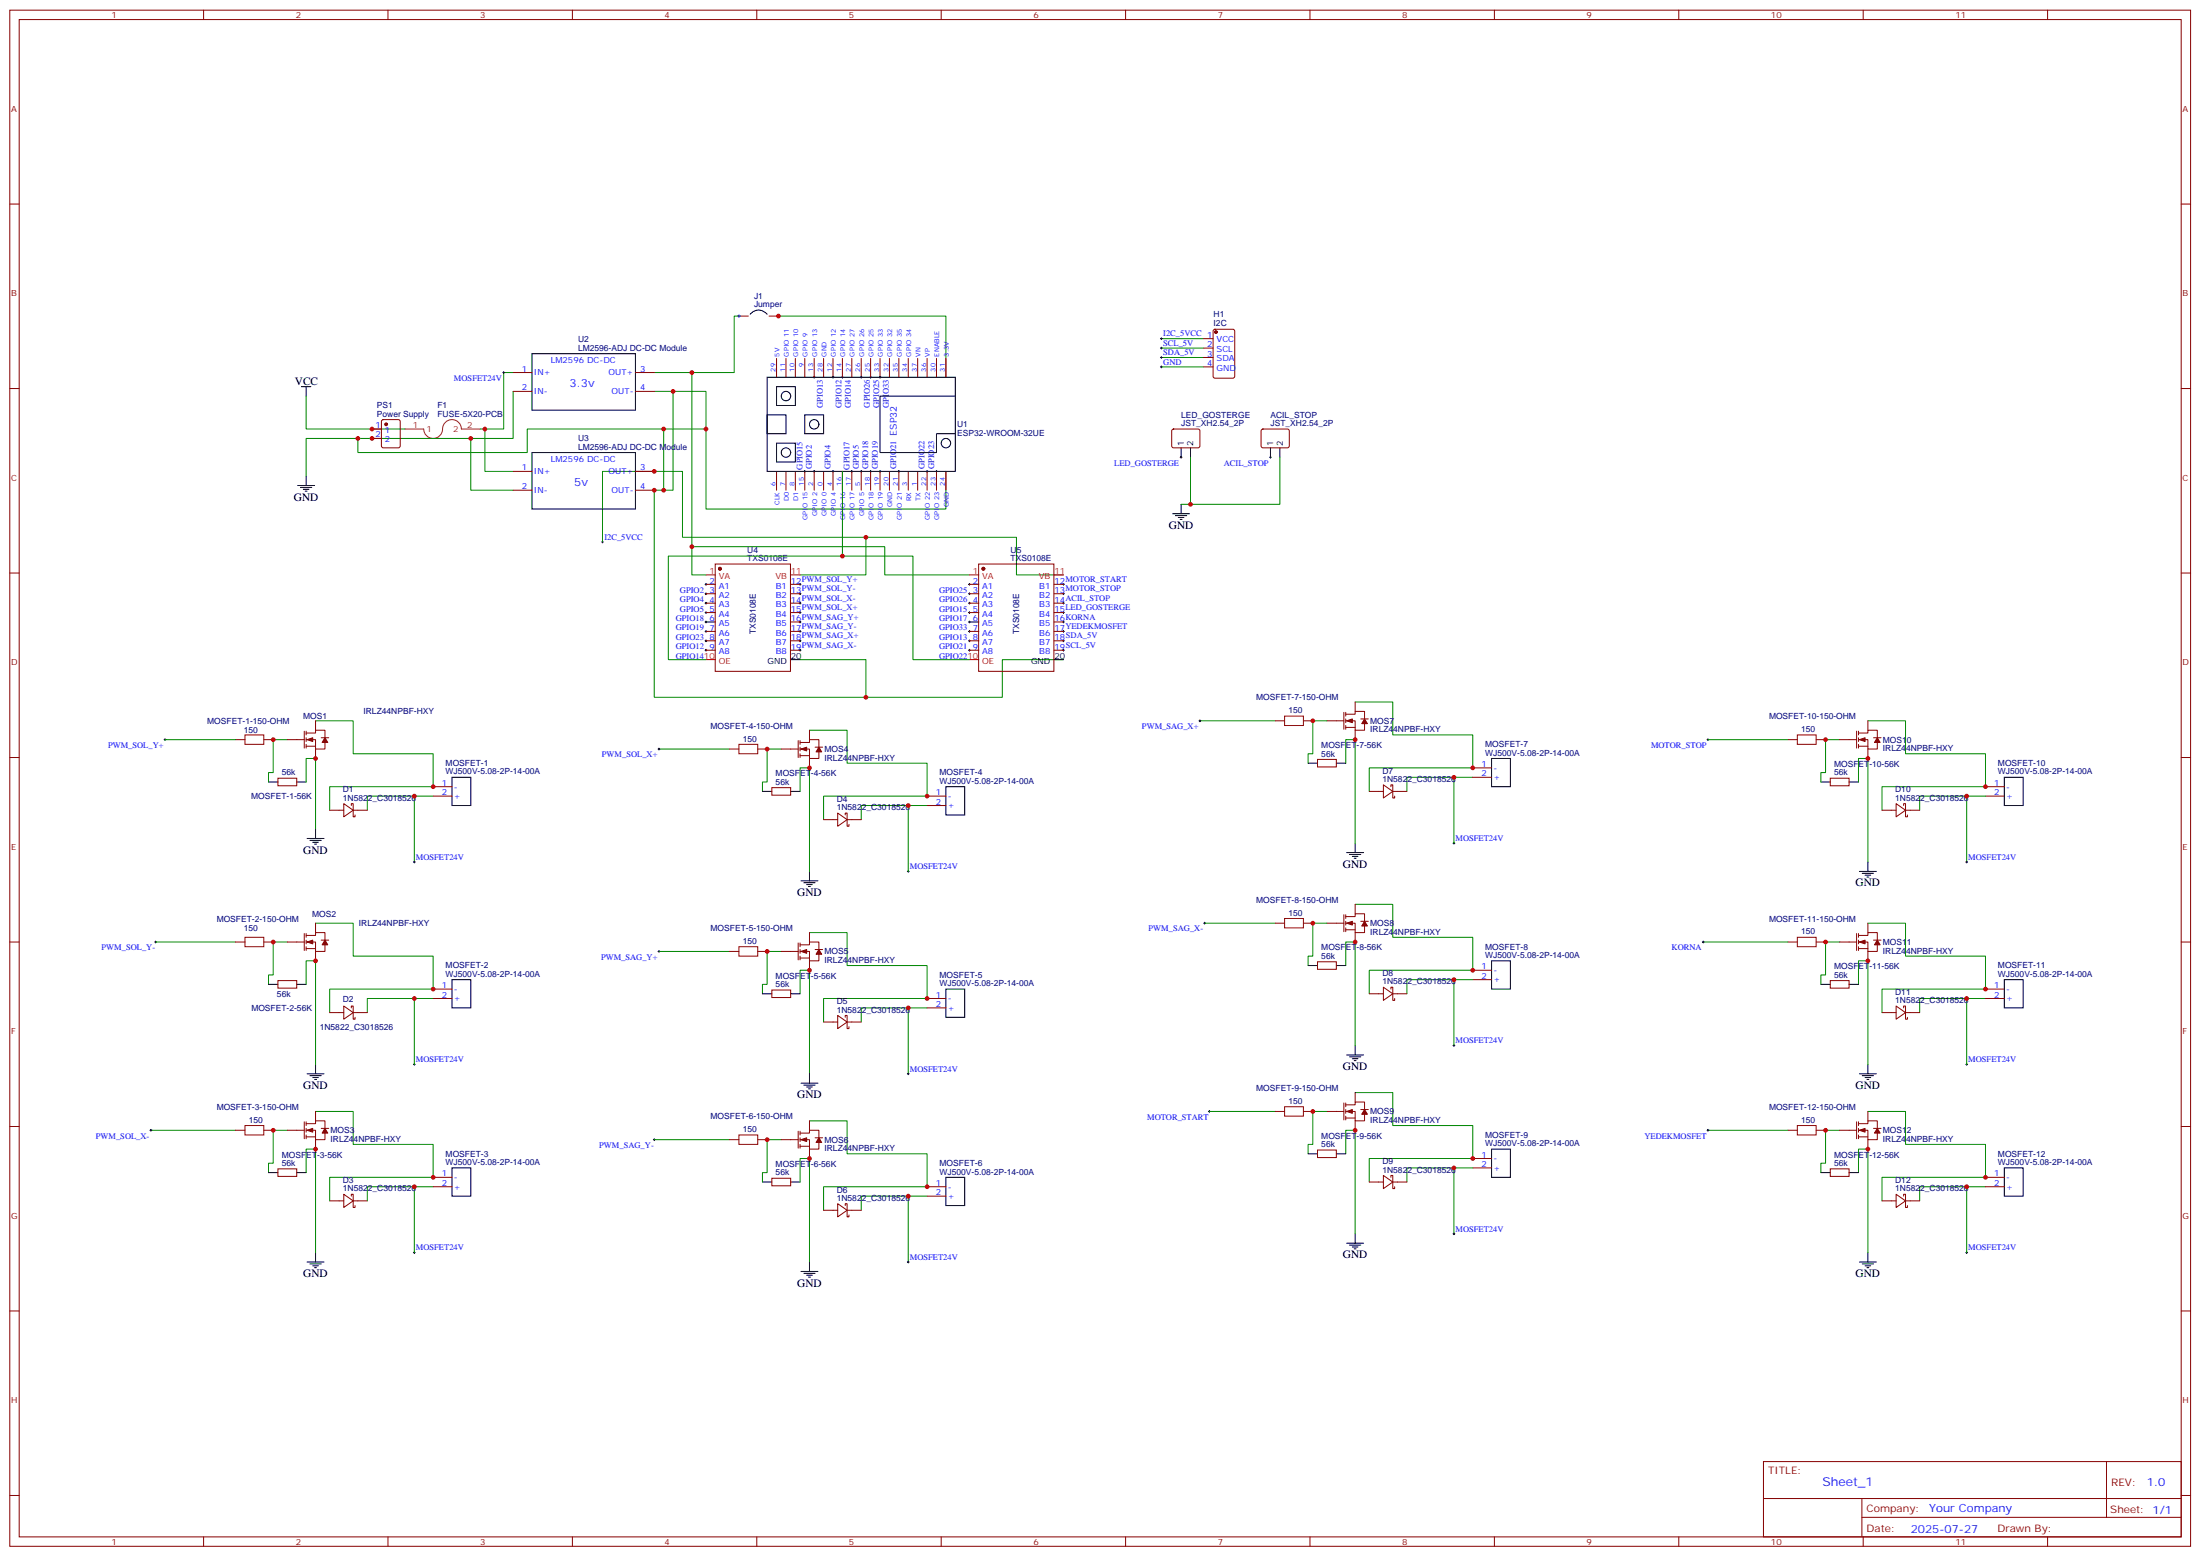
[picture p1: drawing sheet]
<svg xmlns="http://www.w3.org/2000/svg" width="825mm" height="583mm" viewBox="0 0 825 583" stroke-linecap="round" stroke-linejoin="round" font-family="sans-serif">
<g fill="none" stroke="#870000" stroke-width=".37">
<path d="M3.7 3.8h817.7v575.7h-817.7zM7.2 7.3h810.7v568.7h-810.7zM76.3 3.8v3.5M145.5 3.8v3.5M214.6 3.8v3.5M283.8 3.8v3.5M352.9 3.8v3.5M422.1 3.8v3.5M491.2 3.8v3.5M560.4 3.8v3.5M629.5 3.8v3.5M698.6 3.8v3.5"/>
<path d="M767.8 3.8v3.5M3.7 76.5h3.5M817.9 76.5h3.5M277.1 118.5h3.5M288.4 118.5h3.5M192.4 139.6h7.1M238.3 139.6h7M291.2 134.3v7.1M294.7 134.3v7.1M298.2 134.3v7.1M301.8 134.3v7.1M305.3 134.3v7.1"/>
<path d="M308.8 134.3v7.1M312.3 134.3v7.1M315.9 134.3v7.1M319.4 134.3v7.1M322.9 134.3v7.1M326.5 134.3v7.1M330 134.3v7.1M333.5 134.3v7.1M337 134.3v7.1M340.6 134.3v7.1M344.1 134.3v7.1M347.6 134.3v7.1"/>
<path d="M351.2 134.3v7.1M354.7 134.3v7.1M451.3 126.9h3.6M451.3 130.5h3.6M451.3 134h3.6M451.3 137.5h3.6M455.1 123.6l.5-.2h6.7l.6 .4 .1 17.2-.5 .7h-6.9l-.7-.4v-17.2zM3.7 145.6h3.5M143.3 157.5l.4-.2h5.7l.6 .4 .1 9.4-.5 .7-5.9 .1-.6-.5-.1-9.4zM192.4 146.7h7.1M238.3 146.7h7M817.9 145.6h3.5"/>
<path d="M139.5 160.8h3.5M139.5 164.3h3.5M192.4 176.7h7.1M238.3 176.7h7M291.2 176.7v7M294.7 176.7v7M298.2 176.7v7M301.8 176.7v7M305.3 176.7v7M308.8 176.7v7M312.3 176.7v7M315.9 176.7v7"/>
<path d="M319.4 176.7v7M322.9 176.7v7M326.5 176.7v7M330 176.7v7M333.5 176.7v7M337 176.7v7M340.6 176.7v7M344.1 176.7v7M347.6 176.7v7M351.2 176.7v7M354.7 176.7v7M439.6 161l.5-.2 9.4 .1 .4 .6v5.9l-.7 .5-9.4-.1-.5-.7v-5.6z"/>
<path d="M473.1 161l.5-.2 9.4 .1 .4 .6v5.9l-.7 .5-9.4-.1-.4-.7v-5.6zM192.4 183.7h7.1M238.3 183.7h7M3.7 214.8h3.5M264.7 219h3.6M268.2 211.4h28.2v40.2h-28.2zM296.5 219h3.5M363.5 219h3.5M367 211.4h28.2v40.2h-28.2zM395.3 219h3.5M817.9 214.8h3.5M264.7 222.5h3.6"/>
<path d="M264.7 226.1h3.6M264.7 229.6h3.6M264.7 236.6h3.6M296.5 222.5h3.5M296.5 226.1h3.5M296.5 229.6h3.5M296.5 233.1h3.5M296.5 236.6h3.5M363.5 222.5h3.5M363.5 226.1h3.5M363.5 229.6h3.5M363.5 236.6h3.5"/>
<path d="M395.3 222.5h3.5M395.3 226.1h3.5M395.3 229.6h3.5M395.3 233.1h3.5M395.3 236.6h3.5M264.7 240.2h3.6M264.7 243.7h3.6M296.5 240.2h3.5M296.5 243.7h3.5M363.5 240.2h3.5M363.5 243.7h3.5M395.3 240.2h3.5"/>
<path d="M395.3 243.7h3.5M88.3 277.2h3.6M98.9 277.2h3.5M107.7 277.2h6.4M114.1 274v6.4M114.8 277.2h3.5v3.5h3.5v-2.4M114.8 274.7h3.5v-1h3.5v2.8M114.8 274v1.4M114.8 276.5v1.4M114.8 279v1.4M114.8 279.7h3.5M118.3 270.2v3.5"/>
<path d="M120.4 276.5h2.9M299.3 277.6v6.3M300 278.3h3.5v-1.1h3.6v2.8M300 277.6v1.4M303.5 273.7v3.5M478.2 270.2h3.5M488.7 270.2h3.6M497.6 270.2h6.3M503.9 267v6.3M504.6 270.2h3.5v3.5h3.6v-2.5M504.6 267.7h3.5v-1.1h3.6v2.9M504.6 267v1.4"/>
<path d="M504.6 269.5v1.4M504.6 271.9v1.4M504.6 272.6h3.5M508.1 263.1v3.5M508.1 273.7v3.5M510.3 269.5h2.8M670.4 277.2h3.5M681 277.2h3.5M689.8 277.2h6.4M696.2 274v6.4M696.9 277.2h3.5v3.5h3.5v-2.4M696.9 274.7h3.5v-1h3.5v2.8"/>
<path d="M696.9 279.7h3.5M696.9 274v1.4M696.9 276.5v1.4M696.9 279v1.4M700.4 270.2v3.5M702.5 276.5h2.8M3.7 283.9h3.5M104.2 291.7h7.1v2.8h-7.1zM118.3 280.7v3.6M162.4 294.9h7.1M162.4 298.4h7.1M273.5 280.7h3.6"/>
<path d="M284.1 280.7h3.6M289.4 295.2h7.1v2.8h-7.1zM292.9 280.7h6.4M300 280.7h3.5v3.6h3.6v-2.5M300 280v1.4M300 282.5v1.4M300 283.2h3.5M303.5 284.3v3.5M305.6 280h2.9M347.6 298.4h7.1M494 284.6h7.1v2.8h-7.1zM513.4 296.6h5.3"/>
<path d="M518.7 294.1l3.6 2.5-3.6 2.5zM521.5 294.9v-.8h.8v5h.7v-.7M522.3 296.6h5.2M552.2 287.8h7.1M552.2 291.3h7.1M686.3 291.7h7v2.8h-7zM700.4 280.7v3.6M744.5 294.9h7.1M744.5 298.4h7.1M817.9 283.9h3.5M123.6 303.7h5.3M128.9 301.2l3.5 2.5-3.5 2.4z"/>
<path d="M131.7 301.9v-.7h.7v4.9h.7v-.7M132.4 303.7h5.3M308.8 307.2h5.3M314.1 304.7l3.5 2.5-3.5 2.5zM316.9 305.4v-.7h.7v5h.7v-.7M317.6 307.2h5.3M347.6 301.9h7.1M705.7 303.7h5.3M711 301.2l3.5 2.5-3.5 2.4zM713.8 301.9v-.7h.7v4.9h.7v-.7M714.5 303.7h5.3M508.1 338.9v3.6"/>
<path d="M3.7 353.1h3.5M88.3 353.1h3.6M98.9 353.1h3.5M107.7 353.1h6.4M114.1 349.9v6.3M114.8 353.1h3.5v3.5h3.5v-2.5M114.8 350.6h3.5v-1.1h3.5v2.9M114.8 349.9v1.4M114.8 352.4v1.4M114.8 354.8v1.4M114.8 355.5h3.5M118.3 346v3.5"/>
<path d="M118.3 356.6v3.5M120.4 352.4h2.9M273.5 356.6h3.6M284.1 356.6h3.6M292.9 356.6h6.4M299.3 353.4v6.4M300 356.6h3.5v3.5h3.6v-2.5M300 354.1h3.5v-1h3.6v2.8M300 353.4v1.4M300 355.9v1.4M300 358.4v1.4M300 359.1h3.5"/>
<path d="M303.5 349.5v3.6M305.6 355.9h2.9M478.2 346h3.5M488.7 346h3.6M497.6 346h6.3M503.9 342.8v6.4M504.6 346h3.5v3.5h3.6v-2.4M504.6 343.5h3.5v-1h3.6v2.8M504.6 342.8v1.4M504.6 345.3v1.4M504.6 347.8v1.4M504.6 348.5h3.5"/>
<path d="M508.1 349.5v3.6M510.3 345.3h2.8M670.4 353.1h3.5M681 353.1h3.5M689.8 353.1h6.4M696.2 349.9v6.3M696.9 353.1h3.5v3.5h3.5v-2.5M696.9 350.6h3.5v-1.1h3.5v2.9M696.9 355.5h3.5M696.9 349.9v1.4M696.9 352.4v1.4M696.9 354.8v1.4"/>
<path d="M700.4 346v3.5M700.4 356.6v3.5M702.5 352.4h2.8M817.9 353.1h3.5M104.2 367.5h7.1v2.8h-7.1zM123.6 379.5h5.3M128.9 377l3.5 2.5-3.5 2.5zM131.7 377.8v-.8h.7v5h.7v-.7M132.4 379.5h5.3M162.4 370.7h7.1M162.4 374.2h7.1M289.4 371.1h7.1v2.8h-7.1z"/>
<path d="M303.5 360.1v3.5M347.6 374.2h7.1M347.6 377.8h7.1M494 360.5h7.1v2.8h-7.1zM513.4 372.5h5.3M518.7 370l3.6 2.5-3.6 2.4zM521.5 370.7v-.7h.8v4.9h.7v-.7M522.3 372.5h5.2M552.2 363.6h7.1M552.2 367.2h7.1M686.3 367.5h7v2.8h-7zM705.7 379.5h5.3"/>
<path d="M711 377l3.5 2.5-3.5 2.5zM713.8 377.8v-.8h.7v5h.7v-.7M714.5 379.5h5.3M744.5 370.7h7.1M744.5 374.2h7.1M308.8 383h5.3M314.1 380.6l3.5 2.4-3.5 2.5zM316.9 381.3v-.7h.7v4.9h.7v-.7M317.6 383h5.3M118.3 416.6v3.5M478.2 416.6h3.5M488.7 416.6h3.6"/>
<path d="M497.6 416.6h6.3M503.9 413.4v6.3M504.6 416.6h3.5v3.5h3.6v-2.5M504.6 414.1h3.5v-1.1h3.6v2.9M504.6 413.4v1.4M504.6 415.9v1.4M504.6 418.3v1.4M504.6 419h3.5M508.1 409.5v3.5M510.3 415.9h2.8M700.4 416.6v3.5M3.7 422.2h3.5"/>
<path d="M88.3 423.6h3.6M98.9 423.6h3.5M104.2 438.1h7.1v2.8h-7.1zM107.7 423.6h6.4M114.1 420.4v6.4M114.8 423.6h3.5v3.5h3.5v-2.4M114.8 421.1h3.5v-1h3.5v2.8M114.8 420.4v1.5M114.8 422.9v1.4M114.8 425.4v1.4M114.8 426.1h3.5M118.3 427.1v3.6"/>
<path d="M120.4 422.9h2.9M273.5 427.1h3.6M284.1 427.1h3.6M292.9 427.1h6.4M299.3 424v6.3M300 427.1h3.5v3.6h3.6v-2.5M300 424.7h3.5v-1.1h3.6v2.8M300 424v1.4M300 426.4v1.4M300 428.9v1.4M300 429.6h3.5M303.5 420.1v3.5"/>
<path d="M303.5 430.7v3.5M305.6 426.4h2.9M494 431h7.1v2.8h-7.1zM508.1 420.1v3.5M552.2 434.2h7.1M552.2 437.7h7.1M670.4 423.6h3.5M681 423.6h3.5M686.3 438.1h7v2.8h-7zM689.8 423.6h6.4M696.2 420.4v6.4M696.9 423.6h3.5v3.5h3.5v-2.4"/>
<path d="M696.9 421.1h3.5v-1h3.5v2.8M696.9 426.1h3.5M696.9 420.4v1.5M696.9 422.9v1.4M696.9 425.4v1.4M700.4 427.1v3.6M702.5 422.9h2.8M817.9 422.2h3.5M123.6 450.1h5.3M128.9 447.6l3.5 2.5-3.5 2.4zM131.7 448.3v-.7h.7v4.9h.7v-.7M132.4 450.1h5.3"/>
<path d="M162.4 441.3h7.1M162.4 444.8h7.1M289.4 441.6h7.1v2.8h-7.1zM308.8 453.6h5.3M314.1 451.1l3.5 2.5-3.5 2.5zM316.9 451.8v-.7h.7v5h.7v-.7M317.6 453.6h5.3M347.6 444.8h7.1M347.6 448.3h7.1M513.4 443h5.3M518.7 440.5l3.6 2.5-3.6 2.5zM521.5 441.3v-.8h.8v5h.7v-.7"/>
<path d="M522.3 443h5.2M705.7 450.1h5.3M711 447.6l3.5 2.5-3.5 2.4zM713.8 448.3v-.7h.7v4.9h.7v-.7M714.5 450.1h5.3M744.5 441.3h7.1M744.5 444.8h7.1M3.7 491.3h3.5M817.9 491.3h3.5M661.2 547.8h156.7v28.2h-156.7zM789.9 547.8v20.9M3.7 560.5h3.5"/>
<path d="M76.3 576v3.5M145.5 576v3.5M214.6 576v3.5M283.8 576v3.5M352.9 576v3.5M422.1 576v3.5M491.2 576v3.5M560.4 576v3.5M629.5 576v3.5M661.3 561.6h156.4M698.2 568.7h119.5M698.2 561.6v14.2"/>
<path d="M698.6 576v3.5M767.8 576v3.5M817.9 560.5h3.5"/>
</g>
<path d="M151.8 160.8h7.1a3.6 3.6 0 0 0 3.9 3.5 3.6 3.6 0 0 0 3.2-4.2 3.5 3.5 0 0 1 3.8-2.8 3.5 3.5 0 0 1 3.2 3.5h7.1" fill="none" stroke="#8c2424" stroke-width=".37"/>
<g fill="none" stroke="#008700" stroke-width=".37">
<path d="M277.1 118.5h-1.8v21.1h-15.9M291.2 118.5h63.5v22.9M192.4 139.6h-3.5v21.2h-8.8M245.3 139.6h14.1v75.9h5.3M435.5 137.5h15.8M435.5 134h15.8M435.5 130.5h15.8M435.5 126.9h15.8M114.8 148.4v12.4h37M192.4 146.7v17.6h-77.6v14.1M245.3 146.7h19.4v44.1h90v-14.1M252.4 146.7v37h-7.1v77.6h79.4v-14.1h-24.7"/>
<path d="M176.5 164.3v19.4h15.9M181.8 160.8v15.9h10.6M248.8 160.8v22.9M264.7 160.8h-67v8.8h-63.5v-5.3M315.9 176.7v31.7h-65.3v38.8h14.1M446.4 171.4v17.6h-3.5M479.9 171.4v17.6h-33.5M225.9 203.1v-26.4h30v24.7h68.8v14.1h-24.7M259.4 204.9h72.4v10.6h31.7M315.9 208.4h26.4v38.8h21.2M324.7 201.4h56.4v14.1h17.7M398.8 247.2h-23v14.1h-51.1"/>
<path d="M61.9 277.2h26.4M107.7 277.2h-5.3v12.4h-1.7v3.5M118.3 270.2h14.1v12.3h30v12.4h-38.8v8.8M303.5 273.7h14.1v12.3h30v12.4h-38.8v8.8M449.9 270.2h28.3M497.6 270.2h-5.3v12.3h-1.8v3.5M508.1 263.1h14.2v12.3h29.9v12.4h-38.8v8.8M640.4 277.2h30M689.8 277.2h-5.3v12.4h-1.7v3.5M700.4 270.2h14.1v12.3h30v12.4h-38.8v8.8M114.8 293.1v-8.8h3.5v26.4M155.4 298.4h-17.7v5.3"/>
<path d="M162.4 298.4h-7v24.7M247.1 280.7h26.4M292.9 280.7h-5.2v12.4h-1.8v3.5M300 296.6v-8.8h3.5v38.8M504.6 286v-8.8h3.5v38.8M545.2 291.3h-17.7v5.3M552.2 291.3h-7v24.7M696.9 293.1v-8.8h3.5v38.8M737.4 298.4h-17.6v5.3M744.5 298.4h-7.1v24.7M340.6 301.9h-17.7v5.3M347.6 301.9h-7v24.7"/>
<path d="M508.1 338.9h14.2v12.4h29.9v12.3h-38.8v8.9M58.3 353.1h30M107.7 353.1h-5.3v12.3h-1.7v3.5M118.3 346h14.1v12.4h30v12.3h-38.8v8.8M247.1 356.6h26.4M292.9 356.6h-5.2v12.3h-1.8v3.6M303.5 349.5h14.1v12.4h30v12.3h-38.8v8.8M451.7 346h26.5M497.6 346h-5.3v12.4h-1.8v3.5M638.7 353.1h31.7M689.8 353.1h-5.3v12.3h-1.7v3.5M700.4 346h14.1v12.4h30v12.3h-38.8v8.8"/>
<path d="M114.8 368.9v-8.8h3.5v38.8M155.4 374.2h-17.7v5.3M162.4 374.2h-7v24.7M300 372.5v-8.9h3.5v38.8M340.6 377.8h-17.7v5.2M347.6 377.8h-7v24.6M504.6 361.9v-8.8h3.5v38.8M545.2 367.2h-17.7v5.3M552.2 367.2h-7v24.7M696.9 368.9v-8.8h3.5v38.8M737.4 374.2h-17.6v5.3M744.5 374.2h-7.1v24.7"/>
<path d="M118.3 416.6h14.1v12.3h30v12.4h-38.8v8.8M453.5 416.6h24.7M497.6 416.6h-5.3v12.3h-1.8v3.5M508.1 409.5h14.2v12.4h29.9v12.3h-38.8v8.8M700.4 416.6h14.1v12.3h30v12.4h-38.8v8.8M56.6 423.6h31.7M107.7 423.6h-5.3v12.4h-1.7v3.5M114.8 439.5v-8.8h3.5v38.8M245.3 427.1h28.2M292.9 427.1h-5.2v12.4h-1.8v3.5M303.5 420.1h14.1v12.3h30v12.4h-38.8v8.8M504.6 432.4v-8.8h3.5v38.8"/>
<path d="M545.2 437.7h-17.7v5.3M552.2 437.7h-7v24.7M640.4 423.6h30M689.8 423.6h-5.3v12.4h-1.7v3.5M696.9 439.5v-8.8h3.5v38.8M155.4 444.8h-17.7v5.3M162.4 444.8h-7v24.7M300 443v-8.8h3.5v38.8M340.6 448.3h-17.7v5.3M347.6 448.3h-7v24.7M737.4 444.8h-17.6v5.3M744.5 444.8h-7.1v24.7"/>
</g>
<g fill="none" stroke="#00f" stroke-width=".37">
<circle cx="277.1" cy="118.5" r=".35"/>
<circle cx="291.9" cy="118.5" r=".35"/>
</g>
<g fill="none" stroke="#000" stroke-width=".37">
<path d="M281.3 117.8a4 4 0 0 1 6.4 0M188.5 139.6h.7M188.9 139.3v.7M199.5 132.6h38.8v21.1h-38.8zM435.1 137.5h.7M435.1 134h.7M435.1 130.5h.7M435.1 126.9h.7M435.5 126.6v.7M435.5 130.1v.7M435.5 133.6v.7M435.5 137.2v.7"/>
<path d="M113 144.9h3.6M114.8 144.9v3.5M287.7 141.4h70.5v35.3h-70.5zM287.7 155.5h7v7.1h-7zM291.2 144.9h7v7.1h-7zM301.8 155.5h7v7.1h-7zM304.9 141.4h.7M305.3 141v.7M312 141.4h.7M312.3 141v.7M315.5 141.4h.7M315.9 141v.7"/>
<path d="M322.6 141.4h.7M322.9 141v.7M326.1 141.4h.7M326.5 141v.7M329.6 141.4h.7M330 141v.7M358.2 148.4h-28.2v21.2h21.2v-7h7M114.8 178.4v3.6M199.5 169.6h38.8v21.2h-38.8zM291.2 166.1h7v7h-7zM301.4 176.7h.7M301.8 176.3v.7"/>
<path d="M304.9 176.7h.7M305.3 176.3v.7M312 176.7h.7M312.3 176.3v.7M319.1 176.7h.7M319.4 176.3v.7M322.6 176.7h.7M322.9 176.3v.7M326.1 176.7h.7M326.5 176.3v.7M329.6 176.7h.7M330 176.3v.7"/>
<path d="M336.7 176.7h.7M337 176.3v.7M347.3 176.7h.7M347.6 176.3v.7M350.8 176.7h.7M351.2 176.3v.7M442.5 171.4h.7M442.9 167.9v3.8M446.4 167.9v3.5M476 171.4h.7M476.4 167.9v3.8M479.9 167.9v3.5"/>
<path d="M111.6 182h6.4M112.7 182.7h4.2M113.7 183.4h2.2M114.4 184.1h.7M439.7 192.5h6.4M440.8 193.3h4.2M441.8 194h2.1M442.5 194.7h.7M442.9 189v3.5M225.6 203.1h.7M225.9 202.8v.7M264.4 219h.7"/>
<path d="M264.7 218.7v.7M299.6 219h.8M300 218.7v.7M363.1 219h.8M363.5 218.7v.7M398.4 219h.7M398.8 218.7v.7M264.4 236.6h.7M264.4 233.1h3.9M264.4 229.6h.7M264.4 226.1h.7M264.4 222.5h.7"/>
<path d="M264.7 222.2v.7M264.7 225.7v.7M264.7 229.2v.7M264.7 232.8v.7M264.7 236.3v.7M264.7 239.8v.7M299.6 236.6h.8M299.6 233.1h.8M299.6 229.6h.8M299.6 226.1h.8M299.6 222.5h.8M300 222.2v.7"/>
<path d="M300 225.7v.7M300 229.2v.7M300 232.8v.7M300 236.3v.7M300 239.8v.7M363.1 236.6h.8M363.1 233.1h3.9M363.1 229.6h.8M363.1 226.1h.8M363.1 222.5h.8M363.5 222.2v.7M363.5 225.7v.7"/>
<path d="M363.5 229.2v.7M363.5 232.8v.7M363.5 236.3v.7M363.5 239.8v.7M398.4 236.6h.7M398.4 233.1h.7M398.4 229.6h.7M398.4 226.1h.7M398.4 222.5h.7M398.8 222.2v.7M398.8 225.7v.7M398.8 229.2v.7"/>
<path d="M398.8 232.8v.7M398.8 236.3v.7M398.8 239.8v.7M264.4 243.7h.7M264.4 240.2h.7M264.7 243.3v.8M296.5 247.2h3.5M299.6 243.7h.8M299.6 240.2h.8M300 243.3v.8M363.1 243.7h.8M363.1 240.2h.8"/>
<path d="M363.5 243.3v.8M395.3 247.2h3.5M398.4 243.7h.7M398.4 240.2h.7M398.8 243.3v.8M61.5 277.2h.7M61.9 276.9v.7M449.6 270.2h.7M449.9 269.8v.7M640.1 277.2h.7M640.4 276.9v.7M100.7 293.1h3.5"/>
<path d="M111.3 293.1h3.5M169.5 291.3h7v10.6h-7zM246.7 280.7h.7M247.1 280.4v.7M285.9 296.6h3.5M296.5 296.6h3.5M354.7 294.9h7v10.5h-7zM490.5 286h3.5M501.1 286h3.5M559.3 284.3h7v10.6h-7zM682.8 293.1h3.5M693.3 293.1h3.6"/>
<path d="M751.6 291.3h7v10.6h-7zM115.1 314.3h6.4M116.2 315h4.2M117.3 315.7h2.1M118 316.4h.7M118.3 310.7v3.6M505 319.5h6.3M508.1 316v3.5M544.8 316h.7M545.2 315.7v.7M155 323.1h.7M155.4 322.7v.7"/>
<path d="M300.4 330.1h6.3M301.4 330.8h4.2M302.5 331.5h2.1M303.2 332.2h.7M303.5 326.6v3.5M340.2 326.6h.7M340.6 326.2v.8M506 320.3h4.3M507.1 321h2.1M507.8 321.7h.7M697.2 326.6h6.4M698.3 327.3h4.2"/>
<path d="M699.3 328h2.2M700.1 328.7h.7M700.4 323.1v3.5M737.1 323.1h.7M737.4 322.7v.7M58 353.1h.7M58.3 352.7v.7M246.7 356.6h.7M247.1 356.2v.7M451.3 346h.7M451.7 345.7v.7M638.3 353.1h.7"/>
<path d="M638.7 352.7v.7M100.7 368.9h3.5M111.3 368.9h3.5M169.5 367.2h7v10.6h-7zM285.9 372.5h3.5M296.5 372.5h3.5M354.7 370.7h7v10.6h-7zM490.5 361.9h3.5M501.1 361.9h3.5M559.3 360.1h7v10.6h-7zM682.8 368.9h3.5M693.3 368.9h3.6"/>
<path d="M751.6 367.2h7v10.6h-7zM118.3 398.9v3.5M155 398.9h.7M155.4 398.6v.7M505 395.4h6.3M506 396.1h4.3M507.1 396.8h2.1M507.8 397.5h.7M508.1 391.9v3.5M544.8 391.9h.7M545.2 391.5v.7M700.4 398.9v3.5"/>
<path d="M737.1 398.9h.7M737.4 398.6v.7M115.1 402.4h6.4M116.2 403.2h4.2M117.3 403.9h2.1M118 404.6h.7M300.4 406h6.3M301.4 406.7h4.2M302.5 407.4h2.1M303.2 408.1h.7M303.5 402.4v3.6M340.2 402.4h.7"/>
<path d="M340.6 402.1v.7M453.1 416.6h.7M453.5 416.2v.7M697.2 402.4h6.4M698.3 403.2h4.2M699.3 403.9h2.2M700.1 404.6h.7M56.2 423.6h.7M56.6 423.3v.7M100.7 439.5h3.5M111.3 439.5h3.5M169.5 437.7h7v10.6h-7z"/>
<path d="M245 427.1h.7M245.3 426.8v.7M490.5 432.4h3.5M501.1 432.4h3.5M559.3 430.7h7v10.6h-7zM640.1 423.6h.7M640.4 423.3v.7M682.8 439.5h3.5M693.3 439.5h3.6M751.6 437.7h7v10.6h-7zM285.9 443h3.5M296.5 443h3.5"/>
<path d="M354.7 441.3h7v10.5h-7zM115.1 473h6.4M116.2 473.7h4.2M117.3 474.4h2.1M118 475.1h.7M118.3 469.5v3.5M155 469.5h.7M155.4 469.1v.7M300.4 476.5h6.3M301.4 477.2h4.2M302.5 477.9h2.1M303.2 478.6h.7"/>
<path d="M303.5 473v3.5M340.2 473h.7M340.6 472.7v.7M505 465.9h6.3M506 466.7h4.3M507.1 467.4h2.1M507.8 468.1h.7M508.1 462.4v3.5M544.8 462.4h.7M545.2 462.1v.7M697.2 473h6.4M698.3 473.7h4.2"/>
<path d="M699.3 474.4h2.2M700.1 475.1h.7M700.4 469.5v3.5M737.1 469.5h.7M737.4 469.1v.7"/>
<circle cx="294.7" cy="148.4" r="1.76"/>
<circle cx="305.3" cy="159" r="1.76"/>
<circle cx="294.7" cy="169.6" r="1.76"/>
<circle cx="354.7" cy="166.1" r="1.76"/>
</g>
<g fill="#870000" stroke="#870000" stroke-width=".37">
<path d="M121.8 276.5l1.1 1.8h-2.1z"/>
<path d="M115.1 277.2l2.2-.7v1.4z"/>
<path d="M121.8 352.4l1.1 1.7h-2.1z"/>
<path d="M115.1 353.1l2.2-.7v1.4z"/>
<path d="M121.8 422.9l1.1 1.8h-2.1z"/>
<path d="M115.1 423.6l2.2-.7v1.4z"/>
<path d="M307.1 280l1 1.8h-2.1z"/>
<path d="M300.4 280.7l2.1-.7v1.4z"/>
<path d="M307.1 355.9l1 1.7h-2.1z"/>
<path d="M300.4 356.6l2.1-.7v1.4z"/>
<path d="M307.1 426.4l1 1.8h-2.1z"/>
<path d="M300.4 427.1l2.1-.7v1.4z"/>
<path d="M511.7 269.5l1 1.7h-2.1z"/>
<path d="M505 270.2l2.1-.7v1.4z"/>
<path d="M511.7 345.3l1 1.8h-2.1z"/>
<path d="M505 346l2.1-.7v1.4z"/>
<path d="M511.7 415.9l1 1.7h-2.1z"/>
<path d="M505 416.6l2.1-.7v1.4z"/>
<path d="M703.9 276.5l1.1 1.8h-2.1z"/>
<path d="M697.2 277.2l2.1-.7v1.4z"/>
<path d="M703.9 352.4l1.1 1.7h-2.1z"/>
<path d="M697.2 353.1l2.1-.7v1.4z"/>
<path d="M703.9 422.9l1.1 1.8h-2.1z"/>
<path d="M697.2 423.6l2.1-.7v1.4z"/>
<circle cx="455.9" cy="124.5" r=".53"/>
<circle cx="368.7" cy="213.2" r=".53"/>
<circle cx="269.9" cy="213.2" r=".53"/>
<circle cx="144.8" cy="159" r=".53"/>
</g>
<path d="M264.7 215.5h3.6M296.5 215.5h3.5M363.5 215.5h3.5M395.3 215.5h3.5M264.7 247.2h3.6M363.5 247.2h3.5" fill="none" stroke="#f00" stroke-width=".37"/>
<path d="M91.9 275.4h7v3.6h-7zM277.1 279h7v3.5h-7zM481.7 268.4h7v3.5h-7zM673.9 275.4h7.1v3.6h-7.1zM91.9 351.3h7v3.5h-7zM277.1 354.8h7v3.6h-7zM481.7 344.2h7v3.6h-7zM673.9 351.3h7.1v3.5h-7.1zM481.7 414.8h7v3.5h-7zM91.9 421.9h7v3.5h-7zM277.1 425.4h7v3.5h-7zM673.9 421.9h7.1v3.5h-7.1z" fill="none" stroke="#a10000" stroke-width=".37"/>
<g fill="#c00">
<circle cx="248.8" cy="160.8" r=".88"/>
<circle cx="248.8" cy="183.7" r=".88"/>
<circle cx="264.7" cy="160.8" r=".88"/>
<circle cx="134.2" cy="164.3" r=".88"/>
<circle cx="259.4" cy="139.6" r=".88"/>
<circle cx="245.3" cy="176.7" r=".88"/>
<circle cx="245.3" cy="183.7" r=".88"/>
<circle cx="252.4" cy="146.7" r=".88"/>
<circle cx="324.7" cy="261.3" r=".88"/>
<circle cx="324.7" cy="201.4" r=".88"/>
<circle cx="176.5" cy="164.3" r=".88"/>
<circle cx="181.8" cy="160.8" r=".88"/>
<circle cx="139.5" cy="160.8" r=".88"/>
<circle cx="139.5" cy="164.3" r=".88"/>
<circle cx="259.4" cy="204.9" r=".88"/>
<circle cx="155.4" cy="298.4" r=".88"/>
<circle cx="162.4" cy="294.9" r=".88"/>
<circle cx="162.4" cy="370.7" r=".88"/>
<circle cx="155.4" cy="374.2" r=".88"/>
<circle cx="162.4" cy="441.3" r=".88"/>
<circle cx="155.4" cy="444.8" r=".88"/>
<circle cx="340.6" cy="448.3" r=".88"/>
<circle cx="347.6" cy="444.8" r=".88"/>
<circle cx="340.6" cy="377.8" r=".88"/>
<circle cx="347.6" cy="374.2" r=".88"/>
<circle cx="347.6" cy="298.4" r=".88"/>
<circle cx="340.6" cy="301.9" r=".88"/>
<circle cx="545.2" cy="437.7" r=".88"/>
<circle cx="552.2" cy="434.2" r=".88"/>
<circle cx="545.2" cy="367.2" r=".88"/>
<circle cx="552.2" cy="363.6" r=".88"/>
<circle cx="552.2" cy="287.8" r=".88"/>
<circle cx="545.2" cy="291.3" r=".88"/>
<circle cx="737.4" cy="298.4" r=".88"/>
<circle cx="744.5" cy="294.9" r=".88"/>
<circle cx="744.5" cy="370.7" r=".88"/>
<circle cx="737.4" cy="374.2" r=".88"/>
<circle cx="744.5" cy="441.3" r=".88"/>
<circle cx="737.4" cy="444.8" r=".88"/>
<circle cx="118.3" cy="284.3" r=".88"/>
<circle cx="118.3" cy="360.1" r=".88"/>
<circle cx="118.3" cy="430.7" r=".88"/>
<circle cx="303.5" cy="287.8" r=".88"/>
<circle cx="303.5" cy="363.6" r=".88"/>
<circle cx="303.5" cy="434.2" r=".88"/>
<circle cx="508.1" cy="277.2" r=".88"/>
<circle cx="508.1" cy="353.1" r=".88"/>
<circle cx="508.1" cy="423.6" r=".88"/>
<circle cx="700.4" cy="284.3" r=".88"/>
<circle cx="700.4" cy="360.1" r=".88"/>
<circle cx="700.4" cy="430.7" r=".88"/>
<circle cx="102.4" cy="277.2" r=".88"/>
<circle cx="102.4" cy="353.1" r=".88"/>
<circle cx="102.4" cy="423.6" r=".88"/>
<circle cx="287.7" cy="280.7" r=".88"/>
<circle cx="287.7" cy="356.6" r=".88"/>
<circle cx="287.7" cy="427.1" r=".88"/>
<circle cx="492.3" cy="270.2" r=".88"/>
<circle cx="492.3" cy="346" r=".88"/>
<circle cx="492.3" cy="416.6" r=".88"/>
<circle cx="684.5" cy="277.2" r=".88"/>
<circle cx="684.5" cy="353.1" r=".88"/>
<circle cx="684.5" cy="423.6" r=".88"/>
<circle cx="315.9" cy="208.4" r=".88"/>
<circle cx="446.4" cy="189" r=".88"/>
<circle cx="291.9" cy="118.5" r=".88"/>
</g>
<text font-size="4.6" fill="#00f" x="683.3" y="556.8">Sheet_1</text>
<g font-size="4.2">
<text x="110.6" y="144.2">VCC</text>
<text x="110.2" y="187.6">GND</text>
<text x="438.3" y="198.2">GND</text>
<text x="113.7" y="319.9">GND</text>
<text x="503.6" y="325.2">GND</text>
<text x="298.9" y="335.8">GND</text>
<text x="695.8" y="332.2">GND</text>
<text x="503.6" y="401">GND</text>
<text x="113.7" y="408.1">GND</text>
<text x="298.9" y="411.6">GND</text>
<text x="695.8" y="408.1">GND</text>
<text x="503.6" y="471.6">GND</text>
<text x="113.7" y="478.6">GND</text>
<text x="695.8" y="478.6">GND</text>
<text x="298.9" y="482.2">GND</text>
</g>
<g font-size="4.2" fill="#00f">
<text x="213.6" y="144.9">3.3v</text>
<text x="215.3" y="182">5v</text>
<text x="805" y="557.1">1.0</text>
<text x="723.4" y="566.6">Your Company</text>
<text x="716.5" y="574.4">2025-07-27</text>
</g>
<g font-size="3.9" fill="#800">
<text x="663" y="552.4">TITLE:</text>
<text x="791.6" y="557.1">REV:</text>
<text x="699.9" y="566.6">Company:</text>
<text x="791.3" y="567.2">Sheet: 1/1</text>
<text x="699.9" y="574.3">Date:</text>
<text x="749" y="574.3">Drawn By:</text>
</g>
<g font-size="3.2" fill="#800">
<text x="41.8" y="6.8">1</text>
<text x="110.9" y="6.8">2</text>
<text x="180.1" y="6.8">3</text>
<text x="249.2" y="6.8">4</text>
<text x="318.3" y="6.8">5</text>
<text x="387.5" y="6.8">6</text>
<text x="456.6" y="6.8">7</text>
<text x="525.8" y="6.8">8</text>
<text x="594.9" y="6.8">9</text>
<text x="664.1" y="6.8">10</text>
<text x="733.2" y="6.8">11</text>
<text x="4.2" y="41.9">A</text>
<text x="818.4" y="41.9">A</text>
<text x="4.2" y="111.1">B</text>
<text x="818.4" y="111.1">B</text>
<text x="4.2" y="180.2">C</text>
<text x="818.4" y="180.2">C</text>
<text x="4.2" y="249.3">D</text>
<text x="818.4" y="249.3">D</text>
<text x="4.2" y="318.5">E</text>
<text x="818.4" y="318.5">E</text>
<text x="4.2" y="387.6">F</text>
<text x="818.4" y="387.6">F</text>
<text x="4.2" y="456.8">G</text>
<text x="818.4" y="456.8">G</text>
<text x="4.2" y="525.9">H</text>
<text x="818.4" y="525.9">H</text>
<text x="41.8" y="579">1</text>
<text x="110.9" y="579">2</text>
<text x="180.1" y="579">3</text>
<text x="249.2" y="579">4</text>
<text x="318.3" y="579">5</text>
<text x="387.5" y="579">6</text>
<text x="456.6" y="579">7</text>
<text x="525.8" y="579">8</text>
<text x="594.9" y="579">9</text>
<text x="664.1" y="579">10</text>
<text x="733.2" y="579">11</text>
</g>
<g font-size="3.2" fill="#000080">
<text x="282.7" y="112">J1</text>
<text x="282.7" y="115.1">Jumper</text>
<text x="455.1" y="119">H1</text>
<text x="455.1" y="122.2">I2C</text>
<text x="216.8" y="131.5">LM2596-ADJ DC-DC Module</text>
<text x="216.8" y="128.3">U2</text>
<text x="141.3" y="153">PS1</text>
<text x="164" y="153">F1</text>
<text x="141.3" y="156.2">Power Supply</text>
<text x="164" y="156.1">FUSE-5X20-PCB</text>
<text x="358.9" y="160.2">U1</text>
<text x="442.9" y="159.7">JST_XH2.54_2P</text>
<text x="442.9" y="156.6">LED_GOSTERGE</text>
<text x="476.4" y="159.7">JST_XH2.54_2P</text>
<text x="476.4" y="156.6">ACIL_STOP</text>
<text x="216.8" y="165.3">U3</text>
<text x="358.9" y="163.4">ESP32-WROOM-32UE</text>
<text x="216.8" y="168.6">LM2596-ADJ DC-DC Module</text>
<text x="280.2" y="207.1">U4</text>
<text x="379" y="207.1">U5</text>
<text x="280.2" y="210.3">TXS0108E</text>
<text x="379" y="210.3">TXS0108E</text>
<text x="283.4" y="237.7" transform="rotate(-90 283.4 237.7)">TXS0108E</text>
<text x="382.2" y="237.7" transform="rotate(-90 382.2 237.7)">TXS0108E</text>
<text x="471.1" y="262.5">MOSFET-7-150-OHM</text>
<text x="113.7" y="269.5">MOS1</text>
<text x="136.3" y="267.8">IRLZ44NPBF-HXY</text>
<text x="483.1" y="267.3">150</text>
<text x="663.3" y="269.5">MOSFET-10-150-OHM</text>
<text x="77.7" y="271.3">MOSFET-1-150-OHM</text>
<text x="91.4" y="274.9">150</text>
<text x="266.5" y="273.1">MOSFET-4-150-OHM</text>
<text x="513.8" y="274.5">IRLZ44NPBF-HXY</text>
<text x="513.8" y="271.3">MOS7</text>
<text x="675.4" y="274.4">150</text>
<text x="278.5" y="277.9">150</text>
<text x="309.2" y="281.9">MOS4</text>
<text x="495.5" y="280.4">MOSFET-7-56K</text>
<text x="556.9" y="280">MOSFET-7</text>
<text x="706" y="281.6">IRLZ44NPBF-HXY</text>
<text x="706" y="278.3">MOS10</text>
<text x="167.1" y="287.1">MOSFET-1</text>
<text x="309.2" y="285.1">IRLZ44NPBF-HXY</text>
<text x="495.5" y="283.6">56k</text>
<text x="556.9" y="283.2">WJ500V-5.08-2P-14-00A</text>
<text x="687.7" y="287.4">MOSFET-10-56K</text>
<text x="749.2" y="287.1">MOSFET-10</text>
<text x="105.6" y="290.6">56k</text>
<text x="167.1" y="290.3">WJ500V-5.08-2P-14-00A</text>
<text x="290.8" y="291">MOSFET-4-56K</text>
<text x="352.3" y="293.8">WJ500V-5.08-2P-14-00A</text>
<text x="352.3" y="290.6">MOSFET-4</text>
<text x="518.4" y="293.1">1N5822_C3018526</text>
<text x="518.4" y="290">D7</text>
<text x="687.7" y="290.6">56k</text>
<text x="749.2" y="290.3">WJ500V-5.08-2P-14-00A</text>
<text x="94.2" y="299.5">MOSFET-1-56K</text>
<text x="128.6" y="297">D1</text>
<text x="290.8" y="294.1">56k</text>
<text x="710.6" y="297">D10</text>
<text x="128.6" y="300.1">1N5822_C3018526</text>
<text x="313.8" y="303.7">1N5822_C3018526</text>
<text x="313.8" y="300.5">D4</text>
<text x="710.6" y="300.1">1N5822_C3018526</text>
<text x="471.1" y="338.3">MOSFET-8-150-OHM</text>
<text x="81.2" y="345.4">MOSFET-2-150-OHM</text>
<text x="117.1" y="343.7">MOS2</text>
<text x="134.6" y="347.2">IRLZ44NPBF-HXY</text>
<text x="483.1" y="343.2">150</text>
<text x="513.8" y="347.1">MOS8</text>
<text x="663.3" y="345.4">MOSFET-11-150-OHM</text>
<text x="91.4" y="348.9">150</text>
<text x="266.5" y="348.9">MOSFET-5-150-OHM</text>
<text x="278.5" y="353.8">150</text>
<text x="513.8" y="350.4">IRLZ44NPBF-HXY</text>
<text x="675.4" y="350.2">150</text>
<text x="309.2" y="357.7">MOS5</text>
<text x="495.5" y="359.4">56k</text>
<text x="495.5" y="356.2">MOSFET-8-56K</text>
<text x="556.9" y="359.1">WJ500V-5.08-2P-14-00A</text>
<text x="556.9" y="355.9">MOSFET-8</text>
<text x="706" y="357.4">IRLZ44NPBF-HXY</text>
<text x="706" y="354.2">MOS11</text>
<text x="167.1" y="362.9">MOSFET-2</text>
<text x="309.2" y="360.9">IRLZ44NPBF-HXY</text>
<text x="518.4" y="365.8">D8</text>
<text x="687.7" y="363.3">MOSFET-11-56K</text>
<text x="749.2" y="362.9">MOSFET-11</text>
<text x="167.1" y="366.1">WJ500V-5.08-2P-14-00A</text>
<text x="290.8" y="370">56k</text>
<text x="290.8" y="366.8">MOSFET-5-56K</text>
<text x="352.3" y="369.6">WJ500V-5.08-2P-14-00A</text>
<text x="352.3" y="366.5">MOSFET-5</text>
<text x="518.4" y="368.9">1N5822_C3018526</text>
<text x="687.7" y="366.5">56k</text>
<text x="749.2" y="366.1">WJ500V-5.08-2P-14-00A</text>
<text x="103.9" y="373.6">56k</text>
<text x="128.6" y="375.4">D2</text>
<text x="313.8" y="376.4">D5</text>
<text x="710.6" y="376">1N5822_C3018526</text>
<text x="710.6" y="372.9">D11</text>
<text x="94.3" y="378.9">MOSFET-2-56K</text>
<text x="313.8" y="379.5">1N5822_C3018526</text>
<text x="119.9" y="386">1N5822_C3018526</text>
<text x="471.1" y="408.9">MOSFET-9-150-OHM</text>
<text x="483.1" y="413.7">150</text>
<text x="81.2" y="415.9">MOSFET-3-150-OHM</text>
<text x="266.5" y="419.5">MOSFET-6-150-OHM</text>
<text x="513.8" y="417.7">MOS9</text>
<text x="663.3" y="415.9">MOSFET-12-150-OHM</text>
<text x="93.3" y="420.8">150</text>
<text x="124" y="424.7">MOS3</text>
<text x="278.5" y="424.3">150</text>
<text x="513.8" y="420.9">IRLZ44NPBF-HXY</text>
<text x="675.4" y="420.8">150</text>
<text x="706" y="424.7">MOS12</text>
<text x="124" y="428">IRLZ44NPBF-HXY</text>
<text x="309.2" y="431.5">IRLZ44NPBF-HXY</text>
<text x="309.2" y="428.3">MOS6</text>
<text x="495.5" y="430">56k</text>
<text x="495.5" y="426.8">MOSFET-9-56K</text>
<text x="556.9" y="429.6">WJ500V-5.08-2P-14-00A</text>
<text x="556.9" y="426.4">MOSFET-9</text>
<text x="706" y="428">IRLZ44NPBF-HXY</text>
<text x="105.6" y="437">56k</text>
<text x="105.6" y="433.8">MOSFET-3-56K</text>
<text x="167.1" y="436.7">WJ500V-5.08-2P-14-00A</text>
<text x="167.1" y="433.5">MOSFET-3</text>
<text x="290.8" y="437.4">MOSFET-6-56K</text>
<text x="352.3" y="437">MOSFET-6</text>
<text x="518.4" y="436.4">D9</text>
<text x="687.7" y="437">56k</text>
<text x="687.7" y="433.8">MOSFET-12-56K</text>
<text x="749.2" y="436.7">WJ500V-5.08-2P-14-00A</text>
<text x="749.2" y="433.5">MOSFET-12</text>
<text x="128.6" y="443.4">D3</text>
<text x="290.8" y="440.5">56k</text>
<text x="352.3" y="440.2">WJ500V-5.08-2P-14-00A</text>
<text x="518.4" y="439.5">1N5822_C3018526</text>
<text x="710.6" y="443.4">D12</text>
<text x="128.6" y="446.5">1N5822_C3018526</text>
<text x="313.8" y="447">D6</text>
<text x="710.6" y="446.5">1N5822_C3018526</text>
<text x="313.8" y="450.1">1N5822_C3018526</text>
</g>
<g font-size="3.2" fill="#00f">
<text x="436.2" y="129.6">SCL_5V</text>
<text x="436.2" y="126">I2C_5VCC 1</text>
<text x="452.7" y="130.1">2</text>
<text x="456.2" y="128.3">VCC</text>
<text x="456.2" y="131.9">SCL</text>
<text x="206.5" y="136.1">LM2596 DC-DC</text>
<text x="436.2" y="136.6">GND</text>
<text x="436.2" y="133.1">SDA_5V</text>
<text x="452.7" y="133.6">3</text>
<text x="452.7" y="137.2">4</text>
<text x="456.2" y="135.4">SDA</text>
<text x="170.2" y="142.7">MOSFET24V</text>
<text x="195.7" y="139.3">1</text>
<text x="200.2" y="140.7">IN+</text>
<text x="228.2" y="140.7">OUT+</text>
<text x="240" y="139.3">3</text>
<text x="456.2" y="138.9">GND</text>
<text x="195.7" y="146.3">2</text>
<text x="200.2" y="147.7">IN-</text>
<text x="229.3" y="147.7">OUT-</text>
<text x="240" y="146.3">4</text>
<text x="308.5" y="152.9" transform="rotate(-90 308.5 152.9)">GPIO13</text>
<text x="315.5" y="152.8" transform="rotate(-90 315.5 152.8)">GPIO12</text>
<text x="319.1" y="152.8" transform="rotate(-90 319.1 152.8)">GPIO14</text>
<text x="326.1" y="152.8" transform="rotate(-90 326.1 152.8)">GPIO26</text>
<text x="329.7" y="152.9" transform="rotate(-90 329.7 152.9)">GPIO25</text>
<text x="333.2" y="152.9" transform="rotate(-90 333.2 152.9)">GPIO33</text>
<text x="140.8" y="160.4">1</text>
<text x="140.8" y="164">2</text>
<text x="144.3" y="162.2">1</text>
<text x="144.3" y="165.7">2</text>
<text x="206.5" y="173.1">LM2596 DC-DC</text>
<text x="195.7" y="176.3">1</text>
<text x="200.2" y="177.7">IN+</text>
<text x="228.2" y="177.7">OUT+</text>
<text x="240" y="176.3">3</text>
<text x="300.9" y="176" transform="rotate(-90 300.9 176)">GPIO15</text>
<text x="304.4" y="175.9" transform="rotate(-90 304.4 175.9)">GPIO2</text>
<text x="311.5" y="175.9" transform="rotate(-90 311.5 175.9)">GPIO4</text>
<text x="318.5" y="176" transform="rotate(-90 318.5 176)">GPIO17</text>
<text x="322.1" y="175.9" transform="rotate(-90 322.1 175.9)">GPIO5</text>
<text x="325.6" y="175.9" transform="rotate(-90 325.6 175.9)">GPIO18</text>
<text x="329.1" y="175.9" transform="rotate(-90 329.1 175.9)">GPIO19</text>
<text x="336" y="175.7" transform="rotate(-90 336 175.7)">GPIO21 ESP32</text>
<text x="346.6" y="175.7" transform="rotate(-90 346.6 175.7)">GPIO22</text>
<text x="350.3" y="175.9" transform="rotate(-90 350.3 175.9)">GPIO23</text>
<text x="417.8" y="174.6">LED_GOSTERGE</text>
<text x="458.9" y="174.6">ACIL_STOP</text>
<text x="195.7" y="183.4">2</text>
<text x="200.2" y="184.8">IN-</text>
<text x="229.3" y="184.8">OUT-</text>
<text x="240" y="183.4">4</text>
<text x="226.6" y="202.2">I2C_5VCC</text>
<text x="266" y="218.8">2</text>
<text x="269.5" y="220.6">A1</text>
<text x="290.9" y="220.6">B1</text>
<text x="296.6" y="218.8">12PWM_SOL_Y+</text>
<text x="364.8" y="218.8">2</text>
<text x="368.3" y="220.6">A1</text>
<text x="389.7" y="220.6">B1</text>
<text x="395.4" y="218.8">12MOTOR_START</text>
<text x="255" y="225.7">GPIO4</text>
<text x="255" y="222.2">GPIO2</text>
<text x="266" y="225.9">4</text>
<text x="266" y="222.3">3</text>
<text x="269.5" y="227.6">A3</text>
<text x="269.5" y="224.1">A2</text>
<text x="290.9" y="224.1">B2</text>
<text x="290.9" y="227.6">B3</text>
<text x="296.6" y="222.3">13PWM_SOL_Y-</text>
<text x="296.6" y="225.9">14PWM_SOL_X-</text>
<text x="352.2" y="225.7">GPIO26</text>
<text x="352.2" y="222.2">GPIO25</text>
<text x="364.8" y="225.9">4</text>
<text x="364.8" y="222.3">3</text>
<text x="368.3" y="227.6">A3</text>
<text x="368.3" y="224.1">A2</text>
<text x="389.7" y="224.1">B2</text>
<text x="389.7" y="227.6">B3</text>
<text x="395.4" y="222.3">13MOTOR_STOP</text>
<text x="395.4" y="225.9">14ACIL_STOP</text>
<text x="253.4" y="232.8">GPIO18</text>
<text x="255" y="229.2">GPIO5</text>
<text x="266" y="232.9">6</text>
<text x="266" y="229.4">5</text>
<text x="269.5" y="231.2">A4</text>
<text x="290.9" y="231.2">B4</text>
<text x="296.6" y="229.4">15PWM_SOL_X+</text>
<text x="296.6" y="232.9">16PWM_SAG_Y+</text>
<text x="352.2" y="232.8">GPIO17</text>
<text x="352.2" y="229.2">GPIO15</text>
<text x="364.8" y="232.9">6</text>
<text x="364.8" y="229.4">5</text>
<text x="368.3" y="231.2">A4</text>
<text x="389.7" y="231.2">B4</text>
<text x="395.4" y="229.4">15LED_GOSTERGE</text>
<text x="395.4" y="232.9">16KORNA</text>
<text x="253.4" y="239.8">GPIO23</text>
<text x="253.4" y="236.3">GPIO19</text>
<text x="266" y="240">8</text>
<text x="266" y="236.4">7</text>
<text x="269.5" y="238.2">A6</text>
<text x="269.5" y="234.7">A5</text>
<text x="290.9" y="234.7">B5</text>
<text x="290.9" y="238.2">B6</text>
<text x="296.6" y="236.4">17PWM_SAG_Y-</text>
<text x="296.6" y="240">18PWM_SAG_X+</text>
<text x="352.2" y="239.8">GPIO13</text>
<text x="352.2" y="236.3">GPIO33</text>
<text x="364.8" y="240">8</text>
<text x="364.8" y="236.4">7</text>
<text x="368.3" y="238.2">A6</text>
<text x="368.3" y="234.7">A5</text>
<text x="389.7" y="234.7">B5</text>
<text x="389.7" y="238.2">B6</text>
<text x="395.4" y="236.4">17YEDEKMOSFET</text>
<text x="395.4" y="240">18SDA_5V</text>
<text x="253.4" y="243.3">GPIO12</text>
<text x="266" y="243.5">9</text>
<text x="269.5" y="245.3">A8</text>
<text x="269.5" y="241.7">A7</text>
<text x="290.9" y="241.7">B7</text>
<text x="290.9" y="245.3">B8</text>
<text x="296.6" y="243.5">19PWM_SAG_X-</text>
<text x="352.2" y="243.3">GPIO21</text>
<text x="364.8" y="243.5">9</text>
<text x="368.3" y="245.3">A8</text>
<text x="368.3" y="241.7">A7</text>
<text x="389.7" y="241.7">B7</text>
<text x="389.7" y="245.3">B8</text>
<text x="395.4" y="243.5">19SCL_5V</text>
<text x="253.4" y="246.9">GPIO1410</text>
<text x="352.2" y="246.9">GPIO2210</text>
<text x="428.2" y="273.3">PWM_SAG_X+</text>
<text x="40.5" y="280.3">PWM_SOL_Y+</text>
<text x="619.1" y="280.3">MOTOR_STOP</text>
<text x="225.7" y="283.8">PWM_SOL_X+</text>
<text x="555.5" y="287.4">1</text>
<text x="555.5" y="291">2</text>
<text x="560" y="288.9">-</text>
<text x="560" y="292.4">+</text>
<text x="165.7" y="294.5">1</text>
<text x="165.7" y="298">2</text>
<text x="170.2" y="295.9">-</text>
<text x="170.2" y="299.4">+</text>
<text x="350.9" y="298">1</text>
<text x="355.4" y="299.4">-</text>
<text x="747.8" y="294.5">1</text>
<text x="747.8" y="298">2</text>
<text x="752.3" y="295.9">-</text>
<text x="752.3" y="299.4">+</text>
<text x="350.9" y="301.6">2</text>
<text x="355.4" y="303">+</text>
<text x="545.8" y="315.2">MOSFET24V</text>
<text x="156" y="322.2">MOSFET24V</text>
<text x="738" y="322.2">MOSFET24V</text>
<text x="341.2" y="325.8">MOSFET24V</text>
<text x="430.7" y="349.1">PWM_SAG_X-</text>
<text x="38.1" y="356.2">PWM_SOL_Y-</text>
<text x="225.4" y="359.7">PWM_SAG_Y+</text>
<text x="626.8" y="356.2">KORNA</text>
<text x="555.5" y="363.3">1</text>
<text x="560" y="364.7">-</text>
<text x="165.7" y="370.3">1</text>
<text x="170.2" y="371.8">-</text>
<text x="555.5" y="366.8">2</text>
<text x="560" y="368.2">+</text>
<text x="747.8" y="370.3">1</text>
<text x="752.3" y="371.8">-</text>
<text x="165.7" y="373.9">2</text>
<text x="170.2" y="375.3">+</text>
<text x="350.9" y="373.9">1</text>
<text x="350.9" y="377.4">2</text>
<text x="355.4" y="375.3">-</text>
<text x="747.8" y="373.9">2</text>
<text x="752.3" y="375.3">+</text>
<text x="355.4" y="378.8">+</text>
<text x="545.8" y="391">MOSFET24V</text>
<text x="156" y="398.1">MOSFET24V</text>
<text x="341.2" y="401.6">MOSFET24V</text>
<text x="738" y="398.1">MOSFET24V</text>
<text x="430.1" y="419.7">MOTOR_START</text>
<text x="35.9" y="426.7">PWM_SOL_X-</text>
<text x="224.7" y="430.3">PWM_SAG_Y-</text>
<text x="616.6" y="426.7">YEDEKMOSFET</text>
<text x="555.5" y="433.8">1</text>
<text x="555.5" y="437.4">2</text>
<text x="560" y="435.3">-</text>
<text x="165.7" y="440.9">1</text>
<text x="170.2" y="442.3">-</text>
<text x="560" y="438.8">+</text>
<text x="747.8" y="440.9">1</text>
<text x="752.3" y="442.3">-</text>
<text x="165.7" y="444.4">2</text>
<text x="170.2" y="445.8">+</text>
<text x="350.9" y="444.4">1</text>
<text x="350.9" y="448">2</text>
<text x="355.4" y="445.8">-</text>
<text x="355.4" y="449.4">+</text>
<text x="747.8" y="444.4">2</text>
<text x="752.3" y="445.8">+</text>
<text x="545.8" y="461.6">MOSFET24V</text>
<text x="156" y="468.6">MOSFET24V</text>
<text x="341.2" y="472.2">MOSFET24V</text>
<text x="738" y="468.6">MOSFET24V</text>
</g>
<g font-size="3.2" fill="#8d2323">
<text x="154.8" y="160.4">1</text>
<text x="159.9" y="161.9">1</text>
<text x="169.9" y="161.9">2</text>
<text x="175.1" y="160.4">2</text>
</g>
<g font-size="3.2">
<text x="443.9" y="167.1" transform="rotate(-90 443.9 167.1)">1</text>
<text x="447.5" y="167.1" transform="rotate(-90 447.5 167.1)">2</text>
<text x="477.4" y="167.1" transform="rotate(-90 477.4 167.1)">1</text>
<text x="481" y="167.1" transform="rotate(-90 481 167.1)">2</text>
<text x="287.8" y="248.8">GND</text>
<text x="296.6" y="247">20</text>
<text x="386.6" y="248.8">GND</text>
<text x="395.4" y="247">20</text>
</g>
<g font-size="3.2" fill="#f00">
<text x="266" y="215.3">1</text>
<text x="296.6" y="215.3">11</text>
<text x="364.8" y="215.3">1</text>
<text x="395.4" y="215.3">11</text>
<text x="269.5" y="217">VA</text>
<text x="290.8" y="217">VB</text>
<text x="368.3" y="217">VA</text>
<text x="389.5" y="217">VB</text>
<text x="269.5" y="248.8">OE</text>
<text x="368.3" y="248.8">OE</text>
</g>
<g font-size="2.5" fill="#00f">
<text x="292.2" y="133.6" transform="rotate(-90 292.2 133.6)">5V</text>
<text x="295.8" y="133.6" transform="rotate(-90 295.8 133.6)">GPIO 11</text>
<text x="299.3" y="133.6" transform="rotate(-90 299.3 133.6)">GPIO 10</text>
<text x="301.4" y="137.7" transform="rotate(-90 301.4 137.7)">9</text>
<text x="302.8" y="133.6" transform="rotate(-90 302.8 133.6)">GPIO 9</text>
<text x="306.4" y="133.6" transform="rotate(-90 306.4 133.6)">GPIO 13</text>
<text x="309.9" y="133.6" transform="rotate(-90 309.9 133.6)">GND</text>
<text x="313.4" y="133.6" transform="rotate(-90 313.4 133.6)">GPIO 12</text>
<text x="316.9" y="133.6" transform="rotate(-90 316.9 133.6)">GPIO 14</text>
<text x="320.5" y="133.6" transform="rotate(-90 320.5 133.6)">GPIO 27</text>
<text x="324" y="133.6" transform="rotate(-90 324 133.6)">GPIO 26</text>
<text x="327.5" y="133.6" transform="rotate(-90 327.5 133.6)">GPIO 25</text>
<text x="331" y="133.6" transform="rotate(-90 331 133.6)">GPIO 33</text>
<text x="334.6" y="133.6" transform="rotate(-90 334.6 133.6)">GPIO 32</text>
<text x="338.1" y="133.6" transform="rotate(-90 338.1 133.6)">GPIO 35</text>
<text x="341.6" y="133.6" transform="rotate(-90 341.6 133.6)">GPIO 34</text>
<text x="345.2" y="133.6" transform="rotate(-90 345.2 133.6)">VN</text>
<text x="348.7" y="133.6" transform="rotate(-90 348.7 133.6)">VP</text>
<text x="352.2" y="133.6" transform="rotate(-90 352.2 133.6)">ENABLE</text>
<text x="355.7" y="133.6" transform="rotate(-90 355.7 133.6)">3.3V</text>
<text x="290.8" y="139.2" transform="rotate(-90 290.8 139.2)">29</text>
<text x="294.4" y="139.2" transform="rotate(-90 294.4 139.2)">11</text>
<text x="297.9" y="139.2" transform="rotate(-90 297.9 139.2)">10</text>
<text x="304.9" y="139.2" transform="rotate(-90 304.9 139.2)">13</text>
<text x="308.5" y="139.2" transform="rotate(-90 308.5 139.2)">28</text>
<text x="312" y="139.2" transform="rotate(-90 312 139.2)">12</text>
<text x="315.5" y="139.2" transform="rotate(-90 315.5 139.2)">14</text>
<text x="319.1" y="139.2" transform="rotate(-90 319.1 139.2)">27</text>
<text x="322.6" y="139.2" transform="rotate(-90 322.6 139.2)">26</text>
<text x="326.1" y="139.2" transform="rotate(-90 326.1 139.2)">25</text>
<text x="329.6" y="139.2" transform="rotate(-90 329.6 139.2)">33</text>
<text x="333.2" y="139.2" transform="rotate(-90 333.2 139.2)">32</text>
<text x="336.7" y="139.2" transform="rotate(-90 336.7 139.2)">35</text>
<text x="340.2" y="139.2" transform="rotate(-90 340.2 139.2)">34</text>
<text x="343.7" y="139.2" transform="rotate(-90 343.7 139.2)">37</text>
<text x="347.3" y="139.2" transform="rotate(-90 347.3 139.2)">36</text>
<text x="350.8" y="139.2" transform="rotate(-90 350.8 139.2)">30</text>
<text x="354.3" y="139.2" transform="rotate(-90 354.3 139.2)">31</text>
<text x="290.8" y="182" transform="rotate(-90 290.8 182)">6</text>
<text x="294.4" y="182" transform="rotate(-90 294.4 182)">7</text>
<text x="297.9" y="182" transform="rotate(-90 297.9 182)">8</text>
<text x="301.4" y="182" transform="rotate(-90 301.4 182)">15</text>
<text x="304.9" y="182" transform="rotate(-90 304.9 182)">2</text>
<text x="308.5" y="182" transform="rotate(-90 308.5 182)">0</text>
<text x="312" y="182" transform="rotate(-90 312 182)">4</text>
<text x="315.5" y="182" transform="rotate(-90 315.5 182)">16</text>
<text x="319.1" y="182" transform="rotate(-90 319.1 182)">17</text>
<text x="322.6" y="182" transform="rotate(-90 322.6 182)">5</text>
<text x="326.1" y="182" transform="rotate(-90 326.1 182)">18</text>
<text x="329.6" y="182" transform="rotate(-90 329.6 182)">19</text>
<text x="333.2" y="182" transform="rotate(-90 333.2 182)">20</text>
<text x="336.7" y="182" transform="rotate(-90 336.7 182)">21</text>
<text x="340.2" y="182" transform="rotate(-90 340.2 182)">3</text>
<text x="343.7" y="182" transform="rotate(-90 343.7 182)">1</text>
<text x="347.3" y="182" transform="rotate(-90 347.3 182)">22</text>
<text x="350.8" y="182" transform="rotate(-90 350.8 182)">23</text>
<text x="354.3" y="182" transform="rotate(-90 354.3 182)">24</text>
<text x="292.2" y="189.2" transform="rotate(-90 292.2 189.2)">CLK</text>
<text x="295.8" y="187.9" transform="rotate(-90 295.8 187.9)">D0</text>
<text x="299.3" y="187.9" transform="rotate(-90 299.3 187.9)">D1</text>
<text x="334.6" y="190.1" transform="rotate(-90 334.6 190.1)">GND</text>
<text x="341.6" y="187.8" transform="rotate(-90 341.6 187.8)">RX</text>
<text x="345.2" y="187.6" transform="rotate(-90 345.2 187.6)">TX</text>
<text x="355.7" y="190.1" transform="rotate(-90 355.7 190.1)">GND</text>
<text x="302.8" y="194.8" transform="rotate(-90 302.8 194.8)">GPIO 15</text>
<text x="306.4" y="193.3" transform="rotate(-90 306.4 193.3)">GPIO 2</text>
<text x="309.9" y="193.3" transform="rotate(-90 309.9 193.3)">GPIO 0</text>
<text x="313.4" y="193.3" transform="rotate(-90 313.4 193.3)">GPIO 4</text>
<text x="316.9" y="194.8" transform="rotate(-90 316.9 194.8)">GPIO 16</text>
<text x="320.5" y="194.8" transform="rotate(-90 320.5 194.8)">GPIO 17</text>
<text x="324" y="193.3" transform="rotate(-90 324 193.3)">GPIO 5</text>
<text x="327.5" y="194.8" transform="rotate(-90 327.5 194.8)">GPIO 18</text>
<text x="331" y="194.8" transform="rotate(-90 331 194.8)">GPIO 19</text>
<text x="338.1" y="194.8" transform="rotate(-90 338.1 194.8)">GPIO 21</text>
<text x="348.7" y="194.8" transform="rotate(-90 348.7 194.8)">GPIO 22</text>
<text x="352.2" y="194.8" transform="rotate(-90 352.2 194.8)">GPIO 23</text>
</g>
</svg>
